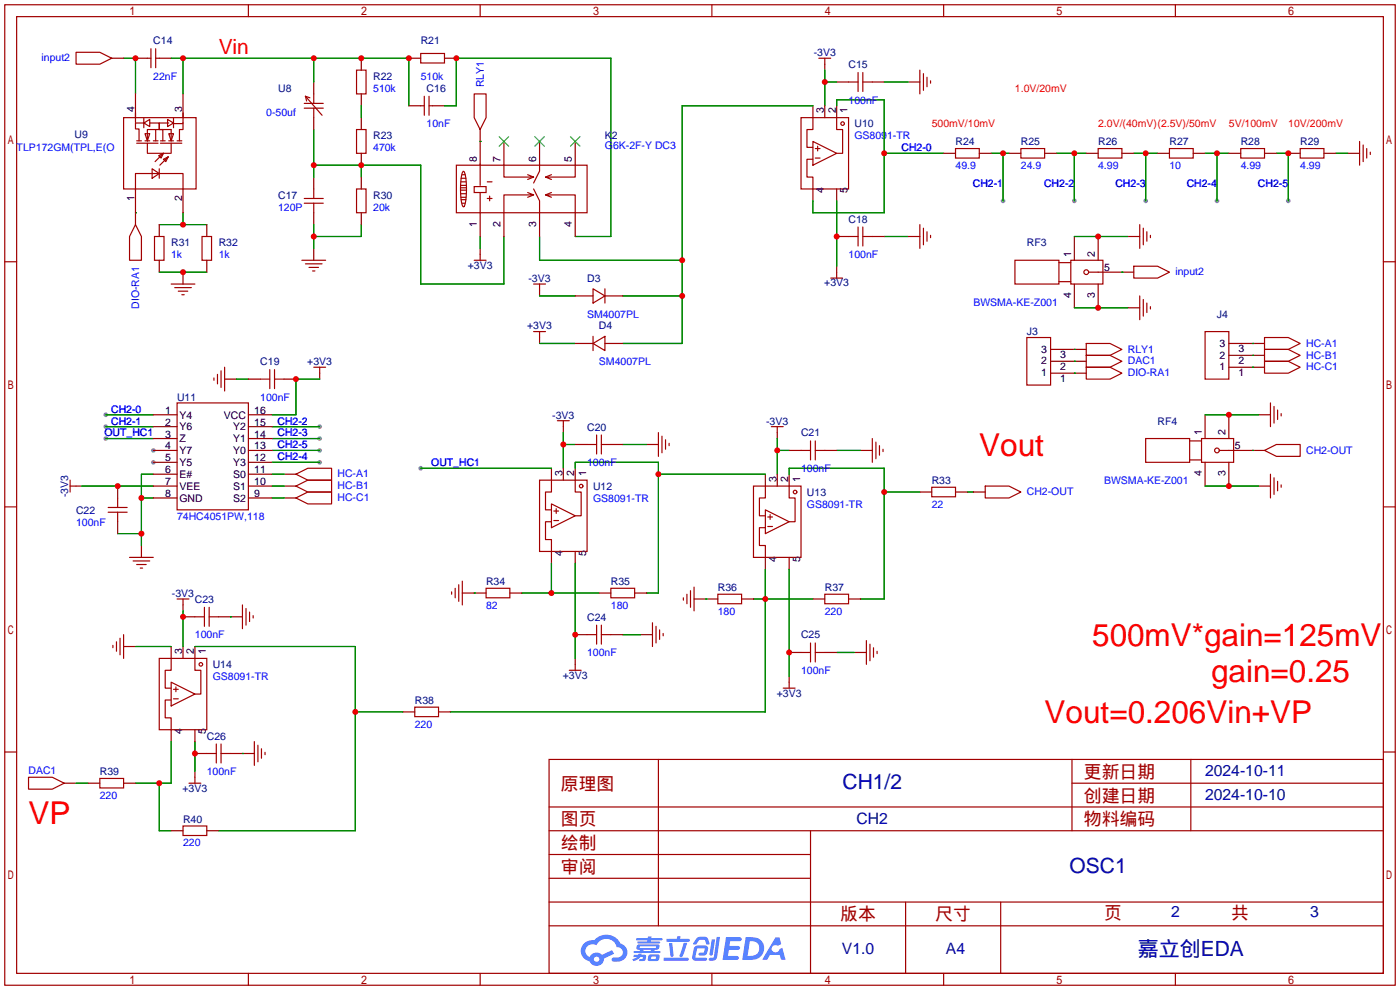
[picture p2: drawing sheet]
<svg xmlns="http://www.w3.org/2000/svg" width="299mm" height="212mm" viewBox="0 0 299 212" stroke-linecap="round" stroke-linejoin="round" font-family="sans-serif">
<g fill="#999">
<circle cx="32.8" cy="96.3" r=".51"/>
<circle cx="32.8" cy="98.8" r=".51"/>
<circle cx="229.6" cy="42.9" r=".51"/>
<circle cx="244.9" cy="42.9" r=".51"/>
<circle cx="260.1" cy="42.9" r=".51"/>
<circle cx="275.3" cy="42.9" r=".51"/>
<circle cx="22.6" cy="88.6" r=".51"/>
<circle cx="22.6" cy="91.2" r=".51"/>
<circle cx="22.6" cy="93.7" r=".51"/>
<circle cx="68.3" cy="91.2" r=".51"/>
<circle cx="68.3" cy="93.7" r=".51"/>
<circle cx="68.3" cy="96.3" r=".51"/>
<circle cx="68.3" cy="98.8" r=".51"/>
<circle cx="214.4" cy="42.9" r=".51"/>
<circle cx="89.9" cy="100.1" r=".51"/>
</g>
<g fill="none" stroke="#a10000" stroke-width=".25">
<path d="M1 1h297.2v209.6h-297.2zM3.6 3.6h292.1v204.4h-292.1zM53.1 1v2.6M102.6 1v2.6M152.1 1v2.6M201.7 1v2.6M251.2 1v2.6M1 55.9h2.6M295.7 55.9h2.5M1 108.3h2.6M295.7 108.3h2.5M1 160.7h2.6"/>
<path d="M117.3 162.3h178.4v45.7h-178.4zM117.3 177.5h178.4M117.3 172.5h178.4M140.7 162.3v35.6M173.2 177.5v30.5M229.1 162.3v15.2M229.1 167.4h66.6M254.5 162.3v15.2M295.7 160.7h2.5M117.3 182.6h55.9M117.3 197.9h178.4M117.3 192.8h178.4"/>
<path d="M117.3 187.7h55.9M193.5 192.8v15.2M213.9 192.8v15.2M53.1 208v2.6M102.6 208v2.6M152.1 208v2.6M201.7 208v2.6M251.2 208v2.6"/>
</g>
<g fill="#5487ff">
<path d="M155.2 200.3h2.6a.48 .48 0 0 1 .7 .4 .48 .48 0 0 1-.6 .4h-1.8l-.2 1.1h1.9a.43 .43 0 0 1 .4 .4 .43 .43 0 0 1-.5 .4h-1.9l-.2 1.3h1.7a.45 .45 0 0 1 .5 .2 .45 .45 0 0 1-.1 .6h-3.3z"/>
<path d="M165.7 200.3h.9l.4 1.5-.8 .3a.84 .84 0 0 0-1.2 .3 .84 .84 0 0 0 .4 1.1 .84 .84 0 0 0 1.1-.4l.1-.2 .6-.3 .7 2.5h-1l-.2-1h-2.1l-.6 1h-1.1z"/>
<path d="M152.1 200.8h.7l-.5 3.1a.36 .36 0 0 1-.3 .3 .36 .36 0 0 1-.4-.3z"/>
<path d="M153.2 200.2h.7l-.6 4.3a1.13 1.13 0 0 1-1.8 .6l.2-.4h.7l.2-.2z"/>
<path d="M148.9 200.6l.6-.4h1a.77 .77 0 0 1 .9 .5l.3 1-.2 .2h-.5l-.3-.9-.2-.2-1 .1-.7 1-.6-.1-.1-.2z"/>
<path d="M148.4 202.4l.6-.3h1.7a.81 .81 0 0 1 .7 .5 .81 .81 0 0 1-.2 .8 .81 .81 0 0 1-.9 .8h-.7a.32 .32 0 0 1-.3-.3 .32 .32 0 0 1 .4-.3h.7l.2-.9-1.6 .1-.4 1.8 2.2 .1a.32 .32 0 0 1 .3 .4 .32 .32 0 0 1-.4 .2h-2.2l-.5-.3-.1-.5z"/>
<path d="M141.9 204.7h5a.33 .33 0 0 1 .3 .3 .33 .33 0 0 1-.3 .3h-4.9l-.2-.1z"/>
<path d="M146.1 201.5h.8l-.7 2a.98 .98 0 0 1-.7 1.1l-.3-.3z"/>
<path d="M143 201.6h.7l.3 2.5a.34 .34 0 0 1-.3 .4 .34 .34 0 0 1-.4-.3z"/>
<path d="M142.5 200.7h2.1l.3-.6h.6l-.1 .6h1.7a.32 .32 0 0 1 .4 .3 .32 .32 0 0 1-.4 .3h-4.5l-.2-.2z"/>
<path d="M135.5 204.1h.9l.1-.3h.6v.3h.8a.82 .82 0 0 1-.5 1.3h-.8v-.4l.7-.1 .1-.3a.68 .68 0 0 0-1 .4l-1.1 .4-.1-.4 .9-.5h-.7z"/>
<path d="M136 200.5h2.4l.1-.3h.7v.3h2.2l.2 .3-.2 .2h-2.3v.2h1.8l.2 .3-.2 .1h-4.5l-.1-.4h2l.1-.2h-2.3l-.1-.2z"/>
<path d="M159.4 200.3l-.8 4.9h1.7a2.5 2.5 0 0 0 3-2.5 2.5 2.5 0 0 0-3.1-2.4zM160.3 201.1a1.61 1.61 0 0 1 2 1.5 1.61 1.61 0 0 1-1.8 1.7h-.7z"/>
<path d="M136.2 202a.55 .55 0 0 0-.2 .8 .55 .55 0 0 0 .7 .2l.1 .3h-1.3v.3l5.4 .1 .3-.2-.2-.2h-1.2l.2-.3a.7 .7 0 0 0 .8-.3 .7 .7 0 0 0 0-.8l-4.2-.1zM136.8 202.3l3.3-.1 .1 .1-.2 .3h-3.2zM137.5 203h1.7l-.2 .3h-1.4z"/>
<path d="M138.6 204.2a1.05 1.05 0 0 0 0 1.2 2.91 2.91 0 0 0 2.2-.2 .98 .98 0 0 0 0-1.2h-1.6zM139.2 204.5l.9-.1 .1 .4-.2 .2-.8-.1z"/>
<path d="M124.9 201.6a2.23 2.23 0 0 0-.7 2.3 2.23 2.23 0 0 0 1.8 1.6 1.58 1.58 0 0 0 1.8 .9 1.58 1.58 0 0 0 1.3-1.5l2.2-1.1-.5-.7-2.1 1a1.65 1.65 0 0 0-2.7 .4 1.45 1.45 0 0 1-.8-1.9 1.45 1.45 0 0 1 2-.7l.3 .1a2.3 2.3 0 0 1 2.3-1.3 2.3 2.3 0 0 1 2 1.7 1.12 1.12 0 0 1 1.3 1 1.12 1.12 0 0 1-1.1 1.2h-.7a.45 .45 0 0 0-.6 .4 .45 .45 0 0 0 .5 .5 2.21 2.21 0 0 0 2.2-.5 2.21 2.21 0 0 0 .5-2.3 2.13 2.13 0 0 0-1.3-1.1 3.3 3.3 0 0 0-5.6-.7l-1.1 .1zM127 205a.57 .57 0 0 1 1.1 0 .57 .57 0 0 1-1.1 0z"/>
</g>
<g fill="none" stroke="#a10000" stroke-width=".25">
<path d="M16.3 11.2h5l2.6 1.2-2.6 1.3h-5zM31.5 12.4h.8M32.3 10.4v4.1M33.3 12.4h.7M33.3 10.4v4.1M76.2 15h2v5.1h-2zM89.9 11.4h5.1v2.1h-5.1zM175 12.4h2.5M176.3 12.4v1.3M181.4 17.5h2M183.4 15.5v4.1M184.4 17.5h2"/>
<path d="M184.4 15.5v4.1M196.6 15v5.1M197.4 15.7v3.6M198.1 16.5v2M198.9 17.3v.5M26.4 25.1h15.5v15.3h-15.5zM29 24.1v2.1M29.2 30.6h4.6M29.2 30.1h1M30.7 26.3l1.3-.8v1.6zM30.7 25.3v2M31 28.6h1l-.5 1.5z"/>
<path d="M31 26.3h-2v1.3h.7v2.5M31 30.1h1M31.5 30.6v2M31.5 32.8h5.1M32 26.3h2v1.4h-2.5v2.4M32.5 36.1l1.5 1-1.5 1zM32.8 30.1h1M33.3 27.7v2.4M33.9 33.3l1-.5-.5 1zM34 27.7h2.6v2M34 36.1v2M34.3 30.6h4.6"/>
<path d="M34.3 30.1h1M34.9 34l1-.5-.5 1zM34.9 32.8l-1.8 1.7M35.8 25.5l1.3 .8-1.3 .8zM35.9 33.5l-1.7 1.8M36.1 28.6h1l-.5 1.5zM36.1 26.3h-2.1v1.4h.8v2.4M36.1 30.1h1M36.6 30.6v2M37.1 25.3v2M37.1 26.4h2M37.8 30.1h1.1"/>
<path d="M39.1 24.1v3.6h-.7v2.4M65 23.1h4.1M65 22.1h4.1M65.3 20.6l3.5 4M65.3 20.6l.9 .3M65.3 20.6l.2 1M67.1 20.1v2M67.1 23.1v2M76.2 27.7h2v5.1h-2zM89.9 22.6h.8M90.7 20.6v4M91.7 20.6v4"/>
<path d="M91.7 22.6h.8M97.5 35.3h28v10.2h-28zM98.6 38.9h1M98.6 38.1h1M98.6 39.6h1M98.8 37.3h.5M99 36.6l.2 .1a14.8 14.8 0 0 1 .2 7l-.4 .5-.3-.6a16.1 16.1 0 0 1 .1-6.6zM101.3 39.9h2.6v1.2h-2.6zM101.3 20.1h2.6v5l-1.3 2.6-1.3-2.6zM102.6 35.1v4.5M104.1 38.9h1.1M107.7 35.3v2.5h6.3l-1.2-.5"/>
<path d="M114 37.8l-1.2 .6M115.3 35.3v1.3l-1.3 2.5M117.9 37.3l-1.3 .5M122.9 35.3v2.5h-6.3l1.3 .6M171.2 25.1h10.2v15.3h-10.2zM173.7 30.2l5.1 2.6-5.1 2.5zM173.7 25.1v2.6h-1.2v3.8h1.2M173.7 34h-1.2v3.8h1.2v2.6M174.2 33.8h1.1M174.2 31.8h1.1M174.8 31.2v1.1M178.8 25.1v2.6h1.3v5.1h-1.3"/>
<path d="M204.2 31.8h5.1v2h-5.1zM218.2 31.8h5.1v2h-5.1zM234.7 31.8h5.1v2h-5.1zM249.9 31.8h5.1v2h-5.1zM265.2 31.8h5.1v2h-5.1zM277.9 31.8h5.1v2h-5.1zM290.6 30.2v5.1M291.3 31v3.5M292.1 31.8v2M292.9 32.5v.5M29 48l1.2 2.5v5.1h-2.5v-5.1zM33 50.5h2.1v5.1h-2.1z"/>
<path d="M39.1 40.4v-3.3h-10.1v3.5M43.2 50.5h2v5.1h-2zM64.5 55.6h5.1M65 43.4h4.1M65 42.4h4.1M65.3 56.4h3.5M66 57.2h2.1M66.8 57.9h.5M67.1 40.4v2M67.1 43.4v2.1M76.2 40.4h2v5.1h-2zM98.6 40.1h1"/>
<path d="M98.6 40.6h1M98.6 41.4h1M98.6 42.2h1M98.6 42.7h1M98.8 43.4h.5M101.3 55.6h2.6M102.6 41.1v4.4M102.6 54.4v1.2M104.1 42.4h1.1M104.6 41.9v1M112.8 41.1l1.2 .6h-6.3v3.8M114 40.4l1.3 2.5v2.6"/>
<path d="M114 41.7l-1.2 .5M117.9 42.2l-1.3-.5h6.3v3.8M117.9 41.1l-1.3 .6M177.5 59.4h2.6M178.8 58.2v1.2M181.4 50.5h2M183.4 48.5v4.1M184.4 48.5v4.1M184.4 50.5h2M196.6 48v5.1M197.4 48.8v3.5M198.1 49.5v2.1"/>
<path d="M198.9 50.3v.5M216.9 55.6h9.4v5.1h-9.4zM226.3 56.1h2.6M228.9 55.6h6.8v5.1h-6.8zM232.7 58.2h2M242.3 56.9h5.1l2.5 1.3-2.5 1.2h-5.1zM243.6 48v5.1M244.3 48.8v3.5M245.1 49.5v2.1M245.9 50.3v.5M36.6 60.7h5.1M37.3 61.5h3.6"/>
<path d="M38.1 62.2h2M38.9 63h.5M47.2 79.2v3.6M48 78.5v5.1M57.7 79v4.1M58.7 79v4.1M67.1 78.5h2.5M68.3 78.5v1.3M114 60.7h2.6M114 70.9h2.6M115.3 60.7v1.3M115.3 70.9v1.2"/>
<path d="M126.7 61.7l2.6 1.5-2.6 1.6zM126.7 73.4l2.6-1.5v3zM126.7 71.9v3M129.3 61.7v3.1M219.5 72.1h5v10.2h-5zM226.3 60.2h2.6M232.2 73.4h5l2.6 1.3-2.6 1.2h-5zM232.2 78.5h5l2.6 1.3-2.6 1.2h-5zM232.2 75.9h5l2.6 1.3-2.6 1.3h-5zM243.6 63.2v5.1M244.3 64v3.6M245.1 64.8v2"/>
<path d="M245.9 65.5v.5M257.6 70.9h5v10.1h-5zM270.3 72.1h5l2.6 1.3-2.6 1.3h-5zM270.3 74.7h5l2.6 1.2-2.6 1.3h-5zM270.3 77.2h5l2.6 1.3-2.6 1.3h-5zM37.8 86.1h15.3v22.9h-15.3zM45.7 80.8v.5M46.5 80v2M55.6 81h2.1M58.7 81h2M119.1 89.9h2.6M120.4 89.9v1.3"/>
<path d="M125.5 95h2M127.5 93v4M128.5 93v4M128.5 95h2.1M140.7 92.5v5M141.5 93.2v3.6M142.2 94v2M143 94.7v.5M164.8 91.2h2.6M166.1 91.2v1.3M171.2 96.3h2M173.2 94.2v4.1"/>
<path d="M174.2 96.3h2.1M174.2 94.2v4.1M186.4 93.7v5.1M187.2 94.5v3.5M188 95.2v2.1M188.7 96v.5M244.9 93.7h9.4v5.1h-9.4zM254.3 94.2h2.5M254.3 98.3h2.5M256.8 93.7h6.9v5.1h-6.9zM260.6 96.3h2M270.3 96.3l2.5-1.3h5.1v2.5h-5.1z"/>
<path d="M271.5 86.1v5.1M272.3 86.9v3.5M273 87.6v2.1M273.8 88.4v.5M15 102.6v2.6M15 103.9h1.3M23.1 109.5h4.1M23.1 108.5h4.1M25.1 106.4v2.1M25.1 109.5v2M27.7 119.1h5.1M28.4 119.9h3.6"/>
<path d="M63.2 101.3l2.6-1.2h5.1v2.5h-5.1zM63.2 103.9l2.6-1.3h5.1v2.6h-5.1zM63.2 106.4l2.6-1.2h5.1v2.5h-5.1zM115.3 102.6h10.2v15.3h-10.2zM117.9 107.7l5 2.5-5 2.6zM117.9 102.6v2.6h-1.3v3.8h1.3M117.9 111.5h-1.3v3.8h1.3v2.6M118.4 111.3h1M118.4 109.2h1M118.9 108.7v1M122.9 102.6v2.6h1.3v5h-1.3M161 103.9h10.2v15.2h-10.2z"/>
<path d="M163.6 109l5.1 2.5-5.1 2.5zM163.6 103.9v2.5h-1.3v3.8h1.3M163.6 112.8h-1.3v3.8h1.3v2.5M164.1 112.5h1M164.1 110.5h1M164.6 110v1M168.7 103.9v2.5h1.2v5.1h-1.2M199.1 104.1h5.1v2.1h-5.1zM210.6 103.9h5l2.6 1.3-2.6 1.2h-5zM271.5 101.3v5.1M272.3 102.1v3.6M273 102.9v2"/>
<path d="M273.8 103.6v.5M24.1 137.9v.5M24.9 137.2v2M25.7 136.4v3.6M26.4 135.6v5.1M29.2 120.6h2M30 121.4h.5M37.8 128h2.6M39.1 128v1.3M41.7 131.8h2M43.7 129.8v4.1M44.7 131.8h2"/>
<path d="M44.7 129.8v4.1M51.8 129.3v5.1M52.6 130v3.6M53.3 130.8v2M54.1 131.6v.5M96.5 126.5v.5M97.3 125.7v2.1M98 125v3.5M98.8 124.2v5.1M103.9 125.7h5.1v2.1h-5.1zM125.5 135.6h2M127.5 133.6v4.1"/>
<path d="M128.5 135.6h2.1M128.5 133.6v4.1M130.6 125.7h5v2.1h-5zM139.4 133.1v5.1M140.2 133.9v3.5M141 134.6v2.1M141.7 135.4v.5M146 127.8v.5M146.8 127v2M147.6 126.2v3.6M148.3 125.5v5.1M153.4 127h5.1v2h-5.1z"/>
<path d="M171.2 139.4h2M173.2 137.4v4.1M174.2 137.4v4.1M174.2 139.4h2.1M176.3 127h5.1v2h-5.1zM185.2 136.9v5.1M185.9 137.7v3.5M186.7 138.4v2.1M187.5 139.2v.5M34 140.7h10.2v15.3h-10.2zM36.6 145.8l5.1 2.5-5.1 2.6zM36.6 140.7v2.6h-1.3v3.8h1.3"/>
<path d="M36.6 149.6h-1.3v3.8h1.3v2.6M37.1 149.4h1M37.1 147.3h1M37.6 146.8v1M41.7 140.7v2.6h1.2v5h-1.2M46.2 159v4.1M47.2 159v4.1M54.4 158.5v5.1M55.1 159.3v3.5M88.6 151.1h5.1v2.1h-5.1zM121.7 143.3h2.5M122.9 142v1.3"/>
<path d="M167.4 147.1h2.5M168.7 145.8v1.3M6.1 166.1h5.1l2.5 1.3-2.5 1.3h-5.1zM21.3 166.4h5.1v2h-5.1zM39.1 176.5h5.1v2.1h-5.1zM40.4 167.4h2.5M41.7 166.1v1.3M44.2 161h2M47.2 161h2.1M55.9 160v2.1M56.6 160.8v.5"/>
<circle cx="180.1" cy="26.4" r=".38"/>
<circle cx="232.2" cy="58.2" r=".51"/>
<circle cx="260.1" cy="96.3" r=".51"/>
<circle cx="124.2" cy="103.9" r=".38"/>
<circle cx="169.9" cy="105.2" r=".38"/>
<circle cx="42.9" cy="142" r=".38"/>
</g>
<g fill="none" stroke="#870000" stroke-width=".25">
<path d="M23.9 12.4h2.5M29 12.4h2.5M34 12.4h2.6M67.1 17.5v2.6M77.2 12.4v2.6M87.4 12.4h2.5M95 12.4h2.5M176.3 13.7v1.3M178.8 17.5h2.6M186.4 17.5h2.6M194.1 17.5h2.5M29 20.1v5"/>
<path d="M39.1 20.1v5M67.1 25.1v2.6M67.1 37.8v2.6M77.2 20.1v2.5M77.2 25.1v2.6M77.2 32.8v2.5M77.2 37.8v2.6M87.4 22.6h2.5M92.5 22.6h2.5M102.6 27.7v7.6M107.7 30.2v5.1M115.3 30.2v5.1"/>
<path d="M122.9 30.2v5.1M173.7 22.6v2.5M176.3 22.6v2.5M178.8 22.6v2.5M201.7 32.8h2.5M209.3 32.8h2.5M215.6 32.8h2.6M223.3 32.8h2.5M232.2 32.8h2.5M239.8 32.8h2.5M247.4 32.8h2.5M255 32.8h2.6"/>
<path d="M262.6 32.8h2.6M270.3 32.8h2.5M275.3 32.8h2.6M283 32.8h2.5M288 32.8h2.6M29 40.4v7.6M34 48v2.5M34 55.6v2.6M39.1 40.4v5.1M39.1 58.2v2.5M44.2 48v2.5M44.2 55.6v2.6"/>
<path d="M67.1 45.5v2.5M67.1 53.1v2.5M77.2 45.5v2.5M102.6 45.5v5M102.6 53.1v1.3M107.7 45.5v5M115.3 45.5v5M122.9 45.5v5M173.7 40.4v2.5M178.8 40.4v2.5M178.8 56.9v1.3M178.8 50.5h2.6"/>
<path d="M186.4 50.5h2.6M194.1 50.5h2.5M229.6 50.5v5.1M234.7 50.5v5.1M234.7 58.2h7.6M241 50.5h2.6M68.3 79.8v1.2M115.3 62v1.2M115.3 72.1v1.3M122.9 73.4h3.8M122.9 63.2h3.8M129.3 73.4h3.8"/>
<path d="M129.3 63.2h3.8M224.5 79.8h7.7M224.5 77.2h7.7M224.5 74.7h7.7M229.6 60.7v5.1M234.7 60.7v5.1M241 65.8h2.6M262.6 78.5h7.7M262.6 75.9h7.7M262.6 73.4h7.7M32.8 96.3h5M32.8 88.6h5"/>
<path d="M32.8 91.2h5M32.8 93.7h5M32.8 98.8h5M48 81h2.5M53.1 81h2.5M53.1 96.3h5.1M53.1 88.6h5.1M53.1 91.2h5.1M53.1 93.7h5.1M53.1 98.8h5.1M60.7 81h2.5M120.4 91.2v1.3"/>
<path d="M122.9 95h2.6M130.6 95h2.5M138.2 95h2.5M166.1 92.5v1.2M168.7 96.3h2.5M176.3 96.3h2.5M183.9 96.3h2.5M257.6 88.6v5.1M257.6 98.8v5.1M262.6 96.3h7.7M262.6 88.6v5.1M262.6 98.8v5.1"/>
<path d="M269 88.6h2.5M16.3 103.9h1.2M25.1 103.9v2.5M25.1 111.5v2.5M30.2 116.6v2.5M32.8 101.3h5M32.8 103.9h5M32.8 106.4h5M53.1 101.3h5.1M53.1 103.9h5.1M53.1 106.4h5.1M60.7 101.3h2.5"/>
<path d="M60.7 103.9h2.5M60.7 106.4h2.5M117.9 100.1v2.5M117.9 117.9v2.5M120.4 100.1v2.5M122.9 100.1v2.5M122.9 117.9v2.5M163.6 101.3v2.6M163.6 119.1v2.6M166.1 101.3v2.6M168.7 101.3v2.6M168.7 119.1v2.6"/>
<path d="M196.6 105.2h2.5M204.2 105.2h2.6M208 105.2h2.6M269 103.9h2.5M26.4 138.2h2.6M36.6 138.2v2.5M39.1 129.3v1.3M39.1 138.2v2.5M39.1 131.8h2.6M41.7 138.2v2.5M46.7 131.8h5.1M98.8 126.7h5.1"/>
<path d="M109 126.7h2.5M122.9 135.6h2.6M128 126.7h2.6M130.6 135.6h2.5M135.6 126.7h2.6M136.9 135.6h2.5M148.3 128h5.1M158.5 128h2.5M168.7 139.4h2.5M173.7 128h2.6M176.3 139.4h2.5M181.4 128h2.5"/>
<path d="M182.6 139.4h2.6M36.6 156v2.5M41.7 156v2.5M86.1 152.1h2.5M93.7 152.1h2.6M122.9 140.7v1.3M168.7 144.5v1.3M13.7 167.4h2.6M18.8 167.4h2.5M26.4 167.4h2.6M36.6 177.5h2.5M41.7 164.8v1.3"/>
<path d="M41.7 161h2.5M44.2 177.5h2.5M49.3 161h5.1"/>
</g>
<g fill="none" stroke="#008700" stroke-width=".25">
<path d="M26.4 12.4h2.6v7.7M36.6 12.4h50.8v10.2M39.1 12.4v7.7M67.1 12.4v5.1M176.3 15v7.6M176.3 17.5h2.5M189 17.5h5.1M67.1 27.7v10.1M67.1 35.3h22.8v25.4h17.8v-10.2M77.2 22.6v2.5M77.2 35.3v2.5M95 22.6h2.5v-10.2h33.1v38.1h-7.7"/>
<path d="M102.6 30.2h.1M173.7 22.6h-27.9v50.8h-12.7M178.8 22.6v-1.3h10.2v24.2h-15.3v-2.6M189 32.8h12.7M211.8 32.8h3.8M214.4 32.8v10.1M225.8 32.8h6.4M229.6 32.8v10.1M242.3 32.8h5.1M244.9 32.8v10.1M257.6 32.8h5M260.1 32.8v10.1"/>
<path d="M272.8 32.8h2.5v10.1M285.5 32.8h2.5M29 45.5h.1M34 48h10.2M34 58.2h10.2M39.1 45.5v2.5M67.1 48v5.1M77.2 48v2.5h-10.1M102.6 50.5v2.6M115.3 50.5v5.1h30.5M178.8 42.9v14M189 50.5h5.1"/>
<path d="M229.6 50.5h11.4M239.8 58.2h.1M115.3 63.2h7.6M115.3 73.4h7.6M133.1 63.2h12.7M229.6 74.7h.1M229.6 79.8h.1M229.6 77.2h.1M229.6 65.8h11.4M267.7 73.4h.1M267.7 75.9h.1M267.7 78.5h.1"/>
<path d="M22.6 88.6h10.2M22.6 91.2h10.2M22.6 93.7h10.2M50.5 81h2.6M58.2 91.2h10.1M58.2 93.7h10.1M58.2 96.3h10.1M58.2 98.8h10.1M68.3 81h-5.1v7.6h-5M120.4 92.5v7.6M120.4 95h2.5M133.1 95h5.1"/>
<path d="M166.1 96.3h2.6M166.1 93.7v7.6M178.8 96.3h5.1M257.6 88.6h11.4M267.7 96.3h.1M17.5 103.9h15.3M25.1 114h5.1M30.2 106.4h2.6M32.8 101.3h-2.6v15.3M58.2 101.3h2.5M58.2 103.9h2.5M58.2 106.4h2.5"/>
<path d="M89.9 100.1h28M122.9 100.1v-1.3h17.8v27.9h-2.5M140.7 101.3h22.9M168.7 101.3v-1.2h20.3v27.9h-5.1M189 105.2h7.6M206.8 105.2h1.2M257.6 103.9h11.4M29 138.2h7.6M39.1 130.6v7.6M41.7 138.2h34.2v39.3h-29.2M49.3 131.8h.1M101.3 126.7h.1"/>
<path d="M111.5 126.7h16.5M117.9 120.4v6.3M122.9 120.4v20.3M133.1 135.6h3.8M150.9 128h.1M161 128h12.7M163.6 121.7v30.4h-67.3M168.7 121.7v22.8M178.8 139.4h3.8M36.6 158.5v8.9h-7.6M41.7 158.5v6.3M75.9 152.1h10.2"/>
<path d="M16.3 167.4h2.5M34 167.4v10.1h2.6M51.8 161h.1"/>
</g>
<path d="M106.7 29.2l2 2M108.7 29.2l-2 2M114.3 29.2l2 2M116.3 29.2l-2 2M121.9 29.2l2.1 2M124 29.2l-2.1 2" fill="none" stroke="#3c3" stroke-width=".25"/>
<g fill="#c00">
<circle cx="229.6" cy="32.8" r=".63"/>
<circle cx="244.9" cy="32.8" r=".63"/>
<circle cx="260.1" cy="32.8" r=".63"/>
<circle cx="275.3" cy="32.8" r=".63"/>
<circle cx="176.3" cy="17.5" r=".63"/>
<circle cx="63.2" cy="81" r=".63"/>
<circle cx="30.2" cy="106.4" r=".63"/>
<circle cx="30.2" cy="114" r=".63"/>
<circle cx="25.1" cy="103.9" r=".63"/>
<circle cx="29" cy="12.4" r=".63"/>
<circle cx="39.1" cy="48" r=".63"/>
<circle cx="67.1" cy="50.5" r=".63"/>
<circle cx="67.1" cy="35.3" r=".63"/>
<circle cx="77.2" cy="35.3" r=".63"/>
<circle cx="214.4" cy="32.8" r=".63"/>
<circle cx="39.1" cy="58.2" r=".63"/>
<circle cx="145.8" cy="63.2" r=".63"/>
<circle cx="145.8" cy="55.6" r=".63"/>
<circle cx="189" cy="32.8" r=".63"/>
<circle cx="178.8" cy="50.5" r=".63"/>
<circle cx="120.4" cy="95" r=".63"/>
<circle cx="122.9" cy="135.6" r=".63"/>
<circle cx="166.1" cy="96.3" r=".63"/>
<circle cx="168.7" cy="139.4" r=".63"/>
<circle cx="140.7" cy="101.3" r=".63"/>
<circle cx="189" cy="105.2" r=".63"/>
<circle cx="41.7" cy="161" r=".63"/>
<circle cx="117.9" cy="126.7" r=".63"/>
<circle cx="163.6" cy="128" r=".63"/>
<circle cx="39.1" cy="12.4" r=".63"/>
<circle cx="87.4" cy="12.4" r=".63"/>
<circle cx="67.1" cy="12.4" r=".63"/>
<circle cx="77.2" cy="12.4" r=".63"/>
<circle cx="97.5" cy="12.4" r=".63"/>
<circle cx="234.7" cy="50.5" r=".63"/>
<circle cx="234.7" cy="65.8" r=".63"/>
<circle cx="262.6" cy="88.6" r=".63"/>
<circle cx="262.6" cy="103.9" r=".63"/>
<circle cx="39.1" cy="131.8" r=".63"/>
<circle cx="34" cy="167.4" r=".63"/>
<circle cx="75.9" cy="152.1" r=".63"/>
</g>
<g font-size="6.7" fill="#f00">
<text x="209.3" y="97.5">Vout</text>
<text x="233.4" y="138.1">500mV*gain=125mV</text>
<text x="258.8" y="145.7">gain=0.25</text>
<text x="223.3" y="154.6">Vout=0.206Vin+VP</text>
<text x="6.1" y="176.2">VP</text>
</g>
<text font-size="4.5" fill="#f00" x="46.7" y="11.5">Vin</text>
<g font-size="4.5" fill="#000080">
<text x="180.1" y="168.7">CH1/2</text>
<text x="228.6" y="186.5">OSC1</text>
<text x="243.2" y="204.3">嘉立创EDA</text>
</g>
<g font-size="3.8" fill="#a00000">
<text x="231.6" y="166.2">更新日期</text>
<text x="119.9" y="168.8">原理图</text>
<text x="231.6" y="171.3">创建日期</text>
<text x="119.9" y="176.4">图页</text>
<text x="231.6" y="176.4">物料编码</text>
<text x="119.9" y="181.5">绘制</text>
<text x="119.9" y="186.6">审阅</text>
<text x="179.6" y="196.7">版本</text>
<text x="199.9" y="196.7">尺寸</text>
<text x="236" y="196.5">页</text>
<text x="263.1" y="196.5">共</text>
</g>
<g font-size="3.4" fill="#000080">
<text x="257.6" y="165.9">2024-10-11</text>
<text x="257.6" y="170.9">2024-10-10</text>
<text x="183.1" y="176">CH2</text>
<text x="250.3" y="196.1">2</text>
<text x="280" y="196.1">3</text>
<text x="179.9" y="204">V1.0</text>
<text x="202.2" y="204">A4</text>
</g>
<g font-size="2.2" fill="#000080">
<text x="32.8" y="9.5">C14</text>
<text x="89.9" y="9.5">R21</text>
<text x="173.9" y="12">-3V3</text>
<text x="79.8" y="17.1">R22</text>
<text x="181.4" y="14.5">C15</text>
<text x="59.4" y="19.6">U8</text>
<text x="91.2" y="19.6">C16</text>
<text x="15.9" y="29.5">U9</text>
<text x="79.8" y="29.8">R23</text>
<text x="129.3" y="29.8">K2</text>
<text x="182.6" y="27.2">U10</text>
<text x="204.2" y="31">R24</text>
<text x="218.2" y="31">R25</text>
<text x="234.7" y="31">R26</text>
<text x="249.9" y="31">R27</text>
<text x="265.2" y="31">R28</text>
<text x="277.9" y="31">R29</text>
<text x="59.4" y="42.5">C17</text>
<text x="79.8" y="42.5">R30</text>
<text x="181.4" y="47.6">C18</text>
<text x="36.6" y="52.6">R31</text>
<text x="46.7" y="52.6">R32</text>
<text x="219.5" y="52.6">RF3</text>
<text x="100" y="57.4">+3V3</text>
<text x="112.9" y="60.3">-3V3</text>
<text x="125.5" y="60.3">D3</text>
<text x="176.2" y="61.2">+3V3</text>
<text x="112.7" y="70.4">+3V3</text>
<text x="128" y="70.4">D4</text>
<text x="219.5" y="71.7">J3</text>
<text x="260.1" y="67.9">J4</text>
<text x="55.6" y="78">C19</text>
<text x="65.7" y="78">+3V3</text>
<text x="37.8" y="85.7">U11</text>
<text x="118" y="89.5">-3V3</text>
<text x="125.5" y="92">C20</text>
<text x="163.7" y="90.7">-3V3</text>
<text x="171.2" y="93.3">C21</text>
<text x="247.4" y="90.7">RF4</text>
<text x="14.5" y="106.3" transform="rotate(-90 14.5 106.3)">-3V3</text>
<text x="126.7" y="104.7">U12</text>
<text x="172.5" y="106">U13</text>
<text x="199.1" y="103.4">R33</text>
<text x="16.3" y="109.8">C22</text>
<text x="103.9" y="125">R34</text>
<text x="130.6" y="125">R35</text>
<text x="36.7" y="127.6">-3V3</text>
<text x="41.7" y="128.8">C23</text>
<text x="153.4" y="126.3">R36</text>
<text x="176.3" y="126.3">R37</text>
<text x="125.5" y="132.6">C24</text>
<text x="171.2" y="136.5">C25</text>
<text x="45.5" y="142.8">U14</text>
<text x="120.3" y="145">+3V3</text>
<text x="166" y="148.9">+3V3</text>
<text x="88.6" y="150.4">R38</text>
<text x="44.2" y="158">C26</text>
<text x="21.3" y="165.7">R39</text>
<text x="39" y="169.2">+3V3</text>
<text x="39.1" y="175.8">R40</text>
</g>
<g font-size="2.2" fill="#00f">
<text x="8.9" y="13.1">input2</text>
<text x="32.8" y="17.1">22nF</text>
<text x="89.9" y="17.1">510k</text>
<text x="79.8" y="19.6">510k</text>
<text x="103.4" y="18.6" transform="rotate(-90 103.4 18.6)">RLY1</text>
<text x="181.4" y="22.2">100nF</text>
<text x="56.9" y="24.7">0-50uf</text>
<text x="91.2" y="27.2">10nF</text>
<text x="182.6" y="29.8">GS8091-TR</text>
<text x="3.6" y="32.3">TLP172GM(TPL,E(O</text>
<text x="79.8" y="32.3">470k</text>
<text x="129.3" y="31.8">G6K-2F-Y DC3</text>
<text x="192.7" y="32.3">CH2-0</text>
<text x="204.2" y="36.1">49.9</text>
<text x="207.9" y="39.9">CH2-1</text>
<text x="218.2" y="36.1">24.9</text>
<text x="223.1" y="39.9">CH2-2</text>
<text x="234.7" y="36.1">4.99</text>
<text x="238.4" y="39.9">CH2-3</text>
<text x="249.9" y="36.1">10</text>
<text x="253.6" y="39.9">CH2-4</text>
<text x="265.2" y="36.1">4.99</text>
<text x="268.9" y="39.9">CH2-5</text>
<text x="277.9" y="36.1">4.99</text>
<text x="59.4" y="45">120P</text>
<text x="79.8" y="45">20k</text>
<text x="36.6" y="55.2">1k</text>
<text x="46.7" y="55.2">1k</text>
<text x="181.4" y="55.2">100nF</text>
<text x="251.2" y="58.8">input2</text>
<text x="29.8" y="66" transform="rotate(-90 29.8 66)">DIO-RA1</text>
<text x="208" y="65.3">BWSMA-KE-Z001</text>
<text x="125.5" y="67.9">SM4007PL</text>
<text x="241" y="75.3">RLY1</text>
<text x="241" y="77.9">DAC1</text>
<text x="279.1" y="74.1">HC-A1</text>
<text x="279.1" y="76.6">HC-B1</text>
<text x="128" y="78">SM4007PL</text>
<text x="241" y="80.4">DIO-RA1</text>
<text x="279.1" y="79.2">HC-C1</text>
<text x="23.8" y="88.2">CH2-0</text>
<text x="55.6" y="85.7">100nF</text>
<text x="22.3" y="93.3">OUT_HC1</text>
<text x="23.8" y="90.7">CH2-1</text>
<text x="59.3" y="90.7">CH2-2</text>
<text x="59.3" y="93.3">CH2-3</text>
<text x="59.3" y="95.8">CH2-5</text>
<text x="59.3" y="98.4">CH2-4</text>
<text x="92.2" y="99.6">OUT_HC1</text>
<text x="125.5" y="99.6">100nF</text>
<text x="171.2" y="100.9">100nF</text>
<text x="279.1" y="96.9">CH2-OUT</text>
<text x="72.1" y="102">HC-A1</text>
<text x="72.1" y="104.6">HC-B1</text>
<text x="72.1" y="107.1">HC-C1</text>
<text x="126.7" y="107.2">GS8091-TR</text>
<text x="219.5" y="105.8">CH2-OUT</text>
<text x="236" y="103.4">BWSMA-KE-Z001</text>
<text x="16.3" y="112.3">100nF</text>
<text x="37.8" y="111.1">74HC4051PW,118</text>
<text x="172.5" y="108.5">GS8091-TR</text>
<text x="199.1" y="108.5">22</text>
<text x="103.9" y="130.1">82</text>
<text x="130.6" y="130.1">180</text>
<text x="153.4" y="131.4">180</text>
<text x="176.3" y="131.4">220</text>
<text x="41.7" y="136.5">100nF</text>
<text x="125.5" y="140.3">100nF</text>
<text x="45.5" y="145.3">GS8091-TR</text>
<text x="171.2" y="144.1">100nF</text>
<text x="88.6" y="155.5">220</text>
<text x="6.1" y="165.5">DAC1</text>
<text x="44.2" y="165.7">100nF</text>
<text x="21.3" y="170.7">220</text>
<text x="39.1" y="180.9">220</text>
</g>
<g font-size="2.2">
<text x="28.7" y="23.9" transform="rotate(-90 28.7 23.9)">4</text>
<text x="38.9" y="23.9" transform="rotate(-90 38.9 23.9)">3</text>
<text x="176.1" y="24.2" transform="rotate(-90 176.1 24.2)">3</text>
<text x="178.6" y="24.2" transform="rotate(-90 178.6 24.2)">2</text>
<text x="181.2" y="24.2" transform="rotate(-90 181.2 24.2)">1</text>
<text x="101.9" y="34.5" transform="rotate(-90 101.9 34.5)">8</text>
<text x="107" y="34.5" transform="rotate(-90 107 34.5)">7</text>
<text x="114.6" y="34.5" transform="rotate(-90 114.6 34.5)">6</text>
<text x="122.2" y="34.5" transform="rotate(-90 122.2 34.5)">5</text>
<text x="176.1" y="41.3" transform="rotate(-90 176.1 41.3)">4</text>
<text x="181.2" y="41.3" transform="rotate(-90 181.2 41.3)">5</text>
<text x="28.7" y="42.9" transform="rotate(-90 28.7 42.9)">1</text>
<text x="38.9" y="42.9" transform="rotate(-90 38.9 42.9)">2</text>
<text x="101.9" y="48.5" transform="rotate(-90 101.9 48.5)">1</text>
<text x="107" y="48.5" transform="rotate(-90 107 48.5)">2</text>
<text x="114.6" y="48.5" transform="rotate(-90 114.6 48.5)">3</text>
<text x="122.2" y="48.5" transform="rotate(-90 122.2 48.5)">4</text>
<text x="228.9" y="54.8" transform="rotate(-90 228.9 54.8)">1</text>
<text x="234" y="54.8" transform="rotate(-90 234 54.8)">2</text>
<text x="236" y="58">5</text>
<text x="228.9" y="63.7" transform="rotate(-90 228.9 63.7)">4</text>
<text x="234" y="63.7" transform="rotate(-90 234 63.7)">3</text>
<text x="222.5" y="77.9">2</text>
<text x="222.5" y="75.3">3</text>
<text x="226.6" y="76.5">3</text>
<text x="260.6" y="76.6">2</text>
<text x="260.6" y="74.1">3</text>
<text x="264.7" y="77.7">2</text>
<text x="264.7" y="75.2">3</text>
<text x="222.5" y="80.4">1</text>
<text x="226.6" y="81.5">1</text>
<text x="226.6" y="79">2</text>
<text x="260.6" y="79.2">1</text>
<text x="264.7" y="80.3">1</text>
<text x="35.3" y="88.4">1</text>
<text x="38.4" y="89.4">Y4</text>
<text x="47.8" y="89.4">VCC</text>
<text x="54.4" y="88.4">16</text>
<text x="35.3" y="91">2</text>
<text x="35.3" y="93.5">3</text>
<text x="38.4" y="92">Y6</text>
<text x="38.4" y="94.5">Z</text>
<text x="49.8" y="94.5">Y1</text>
<text x="49.8" y="92">Y2</text>
<text x="54.4" y="93.5">14</text>
<text x="54.4" y="91">15</text>
<text x="256.9" y="92.9" transform="rotate(-90 256.9 92.9)">1</text>
<text x="261.9" y="92.9" transform="rotate(-90 261.9 92.9)">2</text>
<text x="35.3" y="96.1">4</text>
<text x="35.3" y="98.6">5</text>
<text x="35.3" y="101.1">6</text>
<text x="38.4" y="97.1">Y7</text>
<text x="38.4" y="99.6">Y5</text>
<text x="49.8" y="99.6">Y3</text>
<text x="49.8" y="97.1">Y0</text>
<text x="54.4" y="101.1">11</text>
<text x="54.4" y="98.6">12</text>
<text x="54.4" y="96.1">13</text>
<text x="120.2" y="101.7" transform="rotate(-90 120.2 101.7)">3</text>
<text x="122.7" y="101.7" transform="rotate(-90 122.7 101.7)">2</text>
<text x="125.3" y="101.7" transform="rotate(-90 125.3 101.7)">1</text>
<text x="256.9" y="101.8" transform="rotate(-90 256.9 101.8)">4</text>
<text x="261.9" y="101.8" transform="rotate(-90 261.9 101.8)">3</text>
<text x="263.9" y="96.1">5</text>
<text x="35.3" y="103.7">7</text>
<text x="35.3" y="106.2">8</text>
<text x="38.4" y="102.1">E#</text>
<text x="38.4" y="104.7">VEE</text>
<text x="38.4" y="107.2">GND</text>
<text x="49.8" y="107.2">S2</text>
<text x="49.8" y="104.7">S1</text>
<text x="49.8" y="102.1">S0</text>
<text x="54.4" y="106.2">9</text>
<text x="54.4" y="103.7">10</text>
<text x="165.9" y="103" transform="rotate(-90 165.9 103)">3</text>
<text x="168.5" y="103" transform="rotate(-90 168.5 103)">2</text>
<text x="171" y="103" transform="rotate(-90 171 103)">1</text>
<text x="120.2" y="118.7" transform="rotate(-90 120.2 118.7)">4</text>
<text x="125.3" y="118.7" transform="rotate(-90 125.3 118.7)">5</text>
<text x="165.9" y="120" transform="rotate(-90 165.9 120)">4</text>
<text x="171" y="120" transform="rotate(-90 171 120)">5</text>
<text x="38.9" y="139.8" transform="rotate(-90 38.9 139.8)">3</text>
<text x="41.5" y="139.8" transform="rotate(-90 41.5 139.8)">2</text>
<text x="44" y="139.8" transform="rotate(-90 44 139.8)">1</text>
<text x="38.9" y="156.8" transform="rotate(-90 38.9 156.8)">4</text>
<text x="44" y="156.8" transform="rotate(-90 44 156.8)">5</text>
</g>
<g font-size="2.2" fill="#f00">
<text x="216.9" y="19.6">1.0V/20mV</text>
<text x="199.1" y="27.2">500mV/10mV</text>
<text x="234.7" y="27.2">2.0V/(40mV)(2.5V)/50mV</text>
<text x="262.6" y="27.2">5V/100mV</text>
<text x="275.3" y="27.2">10V/200mV</text>
</g>
</svg>
